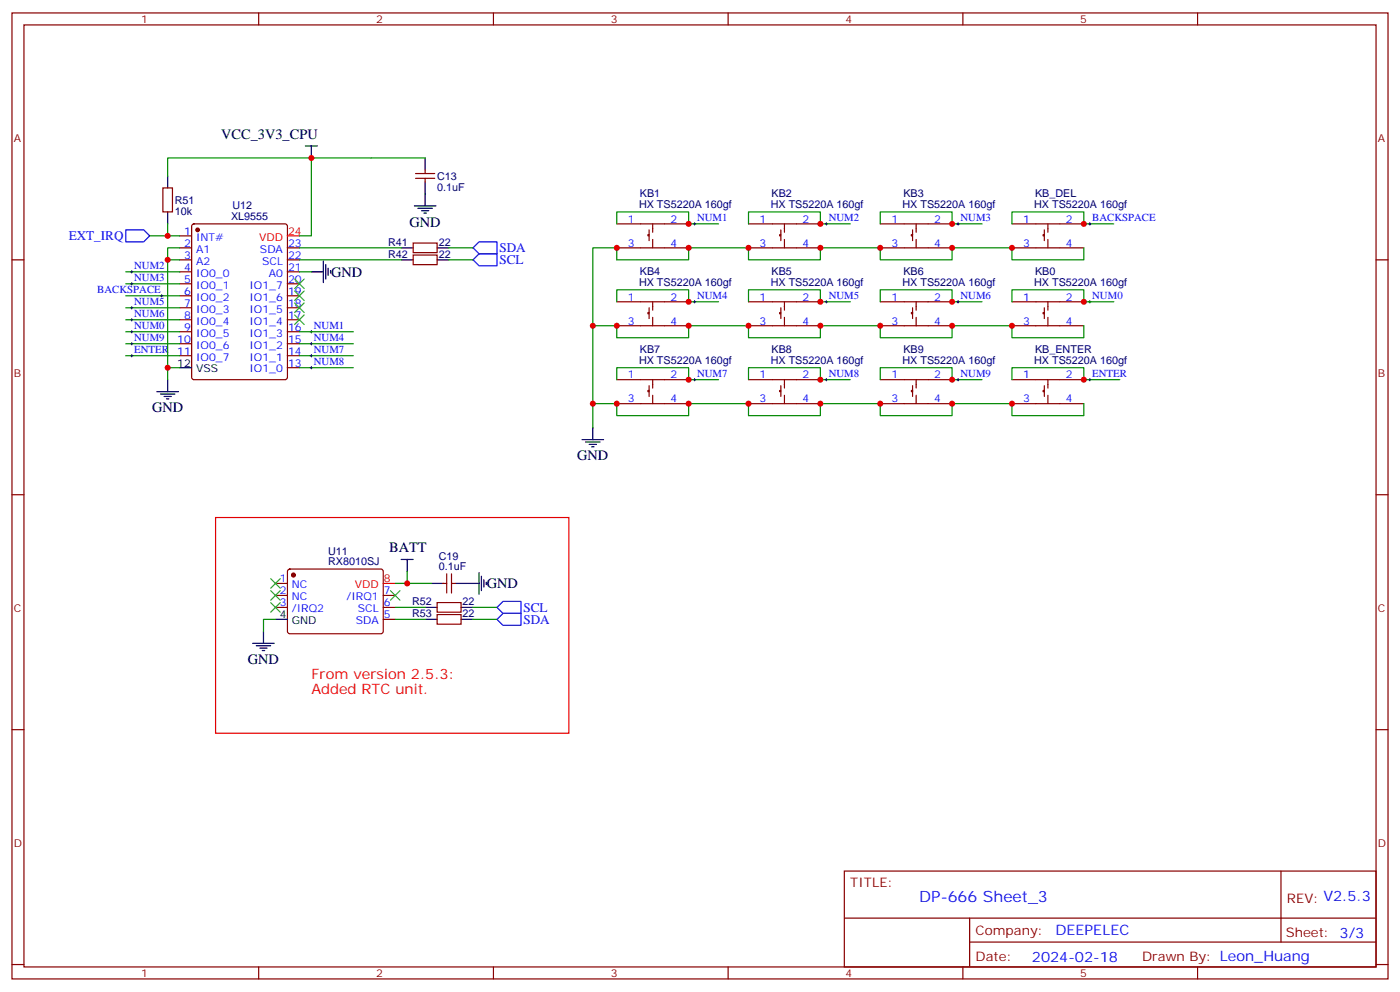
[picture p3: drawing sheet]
<svg xmlns="http://www.w3.org/2000/svg" width="412mm" height="292mm" viewBox="0 0 412 292" stroke-linecap="round" stroke-linejoin="round" font-family="sans-serif">
<g fill="none" stroke="#870000" stroke-width=".35">
<path d="M3.5 3.8h405.4v284.3h-405.4zM7.1 7.3h398.2v277.3h-398.2zM76.2 3.8v3.5M145.3 3.8v3.5M214.5 3.8v3.5M283.6 3.8v3.5M352.8 3.8v3.5M48 55.3h2.8v7.1h-2.8zM122.4 52.5h5.7M122.4 51.1h5.7M125.2 50v1.1M125.2 52.5v1.1"/>
<path d="M3.5 76.5h3.6M52.9 76.5h3.5M52.9 69.4h3.5M52.9 73h3.5M56.7 66.1l.4-.2h26.9l.6 .4 .1 44.8-.5 .6-27.1 .1-.6-.5-.1-44.7zM84.7 76.5h3.5M84.7 73h3.5M121.7 71.5h7.1v2.9h-7.1zM121.7 75.1h7.1v2.8h-7.1zM181.7 73h21.1M181.7 65.9h21.1M191.2 69.1h-.3v.3h.3"/>
<path d="M191.2 67.7v3.1M192.3 65.9v2.5M192.3 70.5v2.5M220.5 73h21.2M220.5 65.9h21.2M230 69.1h-.3v.3h.3M230 67.7v3.1M231.1 65.9v2.5M231.1 70.5v2.5M259.3 73h21.2M259.3 65.9h21.2M268.8 69.1h-.3v.3h.3"/>
<path d="M268.8 67.7v3.1M269.9 65.9v2.5M269.9 70.5v2.5M298.1 73h21.2M298.1 65.9h21.2M307.6 69.1h-.3v.3h.3M307.6 67.7v3.1M308.7 65.9v2.5M308.7 70.5v2.5M405.3 76.5h3.6M52.9 80h3.5M52.9 83.5h3.5"/>
<path d="M52.9 87.1h3.5M52.9 90.6h3.5M52.9 94.1h3.5M52.9 97.6h3.5M84.7 80h3.5M84.7 83.5h3.5M84.7 87.1h3.5M84.7 90.6h3.5M84.7 94.1h3.5M84.7 97.6h3.5M181.7 95.9h21.1M181.7 88.8h21.1"/>
<path d="M191.2 92h-.3v.4h.3M191.2 90.6v3.2M192.3 88.8v2.5M192.3 93.4v2.5M220.5 95.9h21.2M220.5 88.8h21.2M230 92h-.3v.4h.3M230 90.6v3.2M231.1 88.8v2.5M231.1 93.4v2.5M259.3 95.9h21.2M259.3 88.8h21.2"/>
<path d="M268.8 92h-.3v.4h.3M268.8 90.6v3.2M269.9 88.8v2.5M269.9 93.4v2.5M298.1 95.9h21.2M298.1 88.8h21.2M307.6 92h-.3v.4h.3M307.6 90.6v3.2M308.7 88.8v2.5M308.7 93.4v2.5M52.9 101.2h3.5M52.9 104.7h3.5"/>
<path d="M84.7 101.2h3.5M84.7 104.7h3.5M84.7 108.2h3.5M181.7 118.8h21.1M181.7 111.8h21.1M191.2 114.9h-.3v.4h.3M191.2 113.5v3.2M192.3 111.8v2.4M192.3 116.3v2.5M220.5 118.8h21.2M220.5 111.8h21.2M230 114.9h-.3v.4h.3"/>
<path d="M230 113.5v3.2M231.1 111.8v2.4M231.1 116.3v2.5M259.3 118.8h21.2M259.3 111.8h21.2M268.8 114.9h-.3v.4h.3M268.8 113.5v3.2M269.9 111.8v2.4M269.9 116.3v2.5M298.1 118.8h21.2M298.1 111.8h21.2M307.6 114.9h-.3v.4h.3"/>
<path d="M307.6 113.5v3.2M308.7 111.8v2.4M308.7 116.3v2.5M3.5 145.6h3.6M405.3 145.6h3.6M81.1 171.7h3.6M81.1 175.3h3.6M81.1 178.8h3.6M84.9 167.7l.5-.2 27.1 .1 .4 .6-.1 17.9-.6 .4h-27.1l-.4-.7v-17.6zM112.9 175.3h3.5M112.9 178.8h3.5M128.8 177.4h7v2.8h-7z"/>
<path d="M130.5 171.7h1.1M131.6 168.9v5.7M133 171.7h1.1M133 168.9v5.7M112.9 182.3h3.5M128.8 180.9h7v2.8h-7zM3.5 214.8h3.6M405.3 214.8h3.6M248.7 256.4h156.6v28.2h-156.6zM377.3 256.4v20.9M248.7 270.2h156.5M285.6 277.3h119.6"/>
<path d="M285.6 270.2v14.2M3.5 283.9h3.6M76.2 284.6v3.5M145.3 284.6v3.5M214.5 284.6v3.5M283.6 284.6v3.5M352.8 284.6v3.5M405.3 283.9h3.6"/>
</g>
<g fill="#870000" stroke="#870000" stroke-width=".35">
<circle cx="58.2" cy="67.7" r=".53"/>
<circle cx="86.4" cy="169.3" r=".53"/>
</g>
<g fill="none" stroke="#000" stroke-width=".35">
<path d="M49.4 51.8v3.5M90 43h3.5M91.7 43v3.5M125.2 46.5v3.5M125.2 53.6v7M49.4 62.4v3.5M95.2 76.8v6.4M96 77.9v4.2M96.7 79v2.1M97.4 79.7v.7M118.2 73h3.5M118.2 76.5h3.5"/>
<path d="M122.1 60.6h6.3M123.1 61.3h4.3M124.2 62h2.1M124.9 62.7h.7M128.8 73h3.5M128.8 76.5h3.5M91.7 80h3.5M46.2 115.3h6.4M47.3 116h4.2M48.3 116.7h2.1M49 117.4h.7M49.4 111.8v3.5"/>
<path d="M52.9 108.2h3.5M171.4 129.4h6.4M172.5 130.1h4.2M173.6 130.8h2.1M174.3 131.5h.7M174.6 125.9v3.5M118.2 164.7h3.5M119.9 164.7v3.5M125.2 178.8h3.6M127 171.7h3.5M134.1 171.7h7M135.8 178.8h3.5"/>
<path d="M141.1 168.6v6.3M141.8 169.6v4.2M142.5 170.7v2.1M143.2 171.4v.7M74.4 189.4h6.4M75.5 190.1h4.2M76.6 190.8h2.1M77.3 191.5h.7M77.6 185.8v3.6M81.1 182.3h3.6M125.2 182.3h3.6M135.8 182.3h3.5"/>
</g>
<path d="M84.7 69.4h3.5M63.5 152.3h104.1v63.5h-104.1zM112.9 171.7h3.5" fill="none" stroke="#f00" stroke-width=".35"/>
<g fill="none" stroke="#008700" stroke-width=".35">
<path d="M91.7 46.5h-42.3v5.3M125.2 46.5h-33.5v22.9h-3.5M44.1 69.4h8.8M49.4 76.5h3.5M49.4 65.9v3.5M52.9 73h-3.5v38.8M88.2 73h30M88.2 76.5h30M132.3 73h7M132.3 76.5h7M181.7 65.9v-3.5h21.1v3.5h8.9M220.5 65.9v-3.5h21.2v3.5h8.8"/>
<path d="M259.3 65.9v-3.5h21.2v3.5h8.8M298.1 65.9v-3.5h21.2v3.5h8.8M319.3 73v3.5h-21.2v-3.5h-17.6v3.5h-21.2v-3.5h-17.6v3.5h-21.2v-3.5h-17.7v3.5h-21.1v-3.5h-7.1v52.9M37 80h15.9M37 83.5h15.9M37 87.1h15.9M37 90.6h15.9M37 94.1h15.9M37 97.6h15.9M88.2 80h3.5M88.2 97.6h15.9M174.6 95.9h7.1v3.5h21.1v-3.5h17.7v3.5h21.2v-3.5h17.6v3.5h21.2v-3.5h17.6v3.5h21.2v-3.5"/>
<path d="M181.7 88.8v-3.5h21.1v3.5h8.9M220.5 88.8v-3.5h21.2v3.5h8.8M259.3 88.8v-3.5h21.2v3.5h8.8M298.1 88.8v-3.5h21.2v3.5h8.8M37 101.2h15.9M37 104.7h15.9M49.4 108.2h3.5M88.2 101.2h15.9M88.2 104.7h15.9M88.2 108.2h15.9M174.6 118.8h7.1v3.5h21.1v-3.5h17.7v3.5h21.2v-3.5h17.6v3.5h21.2v-3.5h17.6v3.5h21.2v-3.5M181.7 111.8v-3.6h21.1v3.6h8.9"/>
<path d="M220.5 111.8v-3.6h21.2v3.6h8.8M259.3 111.8v-3.6h21.2v3.6h8.8M298.1 111.8v-3.6h21.2v3.6h10.5M116.4 178.8h8.8M116.4 171.7h10.6M119.9 168.2v3.5M139.3 178.8h7.1M81.1 182.3h-3.5v3.5M116.4 182.3h8.8M139.3 182.3h7.1"/>
</g>
<g fill="none" stroke="#000" stroke-width=".29">
<path d="M38.8 79.7v.7M204.3 65.9h.7M204.6 65.5v.8M243.1 65.9h.7M243.4 65.5v.8M281.9 65.9h.7M282.2 65.5v.8M320.7 65.9h.7M321 65.5v.8M38.5 97.6h.7M38.5 80h.7M38.5 83.5h.7"/>
<path d="M38.5 90.6h.7M38.5 94.1h.7M38.8 83.2v.7M38.8 90.2v.7M38.8 93.8v.7M38.8 97.3v.7M47.3 87.1h.7M47.6 86.7v.7M91.4 97.6h.7M91.7 97.3v.7M204.3 88.8h.7M204.6 88.5v.7"/>
<path d="M243.1 88.8h.7M243.4 88.5v.7M281.9 88.8h.7M282.2 88.5v.7M320.7 88.8h.7M321 88.5v.7M38.5 101.2h.7M38.5 104.7h.7M38.8 100.8v.7M38.8 104.4v.7M91.4 101.2h.7M91.4 104.7h.7"/>
<path d="M91.4 108.2h.7M91.7 100.8v.7M91.7 104.4v.7M91.7 107.9v.7M204.3 111.8h.7M204.6 111.4v.7M243.1 111.8h.7M243.4 111.4v.7M281.9 111.8h.7M282.2 111.4v.7M320.7 111.8h.7M321 111.4v.7"/>
</g>
<path d="M37 67.7h5.3l1.8 1.7-1.8 1.8h-5.3zM139.3 76.5l1.8-1.8h5.3v3.5h-5.3zM139.3 73l1.8-1.8h5.3v3.5h-5.3zM146.4 178.8l1.8-1.8h5.3v3.6h-5.3zM146.4 182.3l1.8-1.7h5.3v3.5h-5.3z" fill="none" stroke="#00f" stroke-width=".35"/>
<g fill="none" stroke="#3c3" stroke-width=".35">
<path d="M86.8 92.7l2.8 2.8M86.8 89.2l2.8 2.8M86.8 85.7l2.8 2.8M86.8 82.1l2.8 2.8M89.6 92.7l-2.8 2.8M89.6 89.2l-2.8 2.8M89.6 85.7l-2.8 2.8M89.6 82.1l-2.8 2.8M79.7 170.3l2.8 2.8M79.7 173.8l2.8 2.9M79.7 177.4l2.8 2.8M82.5 170.3l-2.8 2.8"/>
<path d="M82.5 173.8l-2.8 2.9M82.5 177.4l-2.8 2.8M115 173.8l2.8 2.9M117.8 173.8l-2.8 2.9"/>
</g>
<g fill="#c00">
<circle cx="174.6" cy="95.9" r=".88"/>
<circle cx="202.8" cy="73" r=".88"/>
<circle cx="181.7" cy="73" r=".88"/>
<circle cx="241.7" cy="73" r=".88"/>
<circle cx="220.5" cy="73" r=".88"/>
<circle cx="280.5" cy="73" r=".88"/>
<circle cx="259.3" cy="73" r=".88"/>
<circle cx="298.1" cy="73" r=".88"/>
<circle cx="181.7" cy="95.9" r=".88"/>
<circle cx="202.8" cy="95.9" r=".88"/>
<circle cx="241.7" cy="95.9" r=".88"/>
<circle cx="220.5" cy="95.9" r=".88"/>
<circle cx="280.5" cy="95.9" r=".88"/>
<circle cx="259.3" cy="95.9" r=".88"/>
<circle cx="298.1" cy="95.9" r=".88"/>
<circle cx="174.6" cy="118.8" r=".88"/>
<circle cx="181.7" cy="118.8" r=".88"/>
<circle cx="202.8" cy="118.8" r=".88"/>
<circle cx="241.7" cy="118.8" r=".88"/>
<circle cx="220.5" cy="118.8" r=".88"/>
<circle cx="280.5" cy="118.8" r=".88"/>
<circle cx="259.3" cy="118.8" r=".88"/>
<circle cx="298.1" cy="118.8" r=".88"/>
<circle cx="202.8" cy="111.8" r=".88"/>
<circle cx="241.7" cy="111.8" r=".88"/>
<circle cx="280.5" cy="111.8" r=".88"/>
<circle cx="319.3" cy="111.8" r=".88"/>
<circle cx="202.8" cy="65.9" r=".88"/>
<circle cx="202.8" cy="88.8" r=".88"/>
<circle cx="241.7" cy="65.9" r=".88"/>
<circle cx="280.5" cy="65.9" r=".88"/>
<circle cx="241.7" cy="88.8" r=".88"/>
<circle cx="280.5" cy="88.8" r=".88"/>
<circle cx="319.3" cy="65.9" r=".88"/>
<circle cx="319.3" cy="88.8" r=".88"/>
<circle cx="49.4" cy="108.2" r=".88"/>
<circle cx="49.4" cy="76.5" r=".88"/>
<circle cx="49.4" cy="69.4" r=".88"/>
<circle cx="119.9" cy="171.7" r=".88"/>
<circle cx="91.7" cy="46.5" r=".88"/>
</g>
<text font-size="4.6" fill="#00f" x="270.8" y="265.4">DP-666 Sheet_3</text>
<g font-size="4.2">
<text x="65.1" y="40.9">VCC_3V3_CPU</text>
<text x="120.6" y="66.7">GND</text>
<text x="97.5" y="81.4">GND</text>
<text x="44.8" y="121.4">GND</text>
<text x="170" y="135.5">GND</text>
<text x="114.7" y="162.6">BATT</text>
<text x="143.4" y="173.2">GND</text>
<text x="73" y="195.5">GND</text>
</g>
<g font-size="4.2" fill="#f00">
<text x="91.7" y="200">From version 2.5.3:</text>
<text x="91.7" y="204.2">Added RTC unit.</text>
</g>
<g font-size="4.2" fill="#00f">
<text x="310.9" y="275.2">DEEPELEC</text>
<text x="304" y="283">2024-02-18</text>
</g>
<g font-size="3.9" fill="#00f">
<text x="20.2" y="70.7">EXT_IRQ</text>
<text x="147.1" y="77.7">SCL</text>
<text x="147.1" y="74.2">SDA</text>
<text x="154.2" y="180">SCL</text>
<text x="154.2" y="183.6">SDA</text>
</g>
<g font-size="3.9" fill="#800">
<text x="250.5" y="261">TITLE:</text>
<text x="379.1" y="265.7">REV: V2.5.3</text>
<text x="287.4" y="275.2">Company:</text>
<text x="378.7" y="275.8">Sheet: 3/3</text>
<text x="287.4" y="282.9">Date:</text>
<text x="336.4" y="282.9">Drawn By: Leon_Huang</text>
</g>
<g font-size="3.2" fill="#800">
<text x="41.6" y="6.8">1</text>
<text x="110.8" y="6.8">2</text>
<text x="179.9" y="6.8">3</text>
<text x="249.1" y="6.8">4</text>
<text x="318.2" y="6.8">5</text>
<text x="4.1" y="41.9">A</text>
<text x="405.9" y="41.9">A</text>
<text x="4.1" y="111.1">B</text>
<text x="405.9" y="111.1">B</text>
<text x="4.1" y="180.2">C</text>
<text x="405.9" y="180.2">C</text>
<text x="4.1" y="249.3">D</text>
<text x="405.9" y="249.3">D</text>
<text x="41.6" y="287.6">1</text>
<text x="110.8" y="287.6">2</text>
<text x="179.9" y="287.6">3</text>
<text x="249.1" y="287.6">4</text>
<text x="318.2" y="287.6">5</text>
</g>
<g font-size="3.2" fill="#000080">
<text x="128.8" y="52.9">C13</text>
<text x="51.5" y="60">R51</text>
<text x="128.8" y="56.1">0.1uF</text>
<text x="188.5" y="58">KB1</text>
<text x="227.3" y="58">KB2</text>
<text x="266.1" y="58">KB3</text>
<text x="304.9" y="58">KB_DEL</text>
<text x="51.5" y="63.2">10k</text>
<text x="68.1" y="64.8">XL9555</text>
<text x="68.4" y="61.7">U12</text>
<text x="188.2" y="61.2">HX TS5220A 160gf</text>
<text x="227" y="61.2">HX TS5220A 160gf</text>
<text x="265.8" y="61.2">HX TS5220A 160gf</text>
<text x="304.6" y="61.2">HX TS5220A 160gf</text>
<text x="114.3" y="72.3">R41</text>
<text x="114.3" y="75.8">R42</text>
<text x="129.2" y="72.3">22</text>
<text x="129.2" y="75.8">22</text>
<text x="188.5" y="80.9">KB4</text>
<text x="227.3" y="80.9">KB5</text>
<text x="266.1" y="80.9">KB6</text>
<text x="304.9" y="80.9">KB0</text>
<text x="188.2" y="84.1">HX TS5220A 160gf</text>
<text x="227" y="84.1">HX TS5220A 160gf</text>
<text x="265.8" y="84.1">HX TS5220A 160gf</text>
<text x="304.6" y="84.1">HX TS5220A 160gf</text>
<text x="188.2" y="107.1">HX TS5220A 160gf</text>
<text x="188.5" y="103.8">KB7</text>
<text x="227" y="107.1">HX TS5220A 160gf</text>
<text x="227.3" y="103.8">KB8</text>
<text x="265.8" y="107.1">HX TS5220A 160gf</text>
<text x="266.1" y="103.8">KB9</text>
<text x="304.6" y="107.1">HX TS5220A 160gf</text>
<text x="304.9" y="103.8">KB_ENTER</text>
<text x="96.7" y="166.4">RX8010SJ</text>
<text x="96.7" y="163.3">U11</text>
<text x="129.3" y="167.9">0.1uF</text>
<text x="129.3" y="164.7">C19</text>
<text x="121.4" y="178.1">R52</text>
<text x="136.3" y="178.1">22</text>
<text x="121.4" y="181.7">R53</text>
<text x="136.3" y="181.7">22</text>
</g>
<g font-size="3.2" fill="#00f">
<text x="185" y="65.5">1</text>
<text x="197.6" y="65.5">2</text>
<text x="205.3" y="65">NUM1</text>
<text x="223.8" y="65.5">1</text>
<text x="236.4" y="65.5">2</text>
<text x="244.1" y="65">NUM2</text>
<text x="262.6" y="65.5">1</text>
<text x="275.2" y="65.5">2</text>
<text x="282.9" y="65">NUM3</text>
<text x="301.4" y="65.5">1</text>
<text x="314" y="65.5">2</text>
<text x="321.7" y="65">BACKSPACE</text>
<text x="54.3" y="69.1">1</text>
<text x="57.7" y="70.8">INT#</text>
<text x="54.3" y="72.6">2</text>
<text x="54.3" y="76.1">3</text>
<text x="57.7" y="74.4">A1</text>
<text x="57.7" y="77.9">A2</text>
<text x="76.6" y="74.4">SDA</text>
<text x="77.2" y="77.9">SCL</text>
<text x="84.8" y="76.1">22</text>
<text x="84.8" y="72.6">23</text>
<text x="185" y="72.6">3</text>
<text x="197.6" y="72.6">4</text>
<text x="223.8" y="72.6">3</text>
<text x="236.4" y="72.6">4</text>
<text x="262.6" y="72.6">3</text>
<text x="275.2" y="72.6">4</text>
<text x="301.4" y="72.6">3</text>
<text x="314" y="72.6">4</text>
<text x="39.5" y="79.1">NUM2</text>
<text x="39.5" y="82.7">NUM3</text>
<text x="54.3" y="79.7">4</text>
<text x="54.3" y="83.2">5</text>
<text x="57.7" y="81.4">IO0_0</text>
<text x="79.2" y="81.4">A0</text>
<text x="84.8" y="83.2">20</text>
<text x="84.8" y="79.7">21</text>
<text x="28.7" y="86.2">BACKSPACE</text>
<text x="39.5" y="89.7">NUM5</text>
<text x="54.3" y="86.7">6</text>
<text x="57.7" y="84.9">IO0_1</text>
<text x="57.7" y="88.5">IO0_2</text>
<text x="73.5" y="88.5">IO1_6</text>
<text x="73.5" y="84.9">IO1_7</text>
<text x="84.8" y="86.7">19</text>
<text x="185" y="88.5">1</text>
<text x="197.6" y="88.5">2</text>
<text x="205.3" y="87.9">NUM4</text>
<text x="223.8" y="88.5">1</text>
<text x="236.4" y="88.5">2</text>
<text x="244.1" y="87.9">NUM5</text>
<text x="262.6" y="88.5">1</text>
<text x="275.2" y="88.5">2</text>
<text x="282.9" y="87.9">NUM6</text>
<text x="301.4" y="88.5">1</text>
<text x="314" y="88.5">2</text>
<text x="321.7" y="87.9">NUM0</text>
<text x="39.5" y="93.2">NUM6</text>
<text x="54.3" y="90.2">7</text>
<text x="54.3" y="93.8">8</text>
<text x="57.7" y="92">IO0_3</text>
<text x="57.7" y="95.5">IO0_4</text>
<text x="73.5" y="95.5">IO1_4</text>
<text x="73.5" y="92">IO1_5</text>
<text x="84.8" y="93.8">17</text>
<text x="84.8" y="90.2">18</text>
<text x="185" y="95.5">3</text>
<text x="197.6" y="95.5">4</text>
<text x="223.8" y="95.5">3</text>
<text x="236.4" y="95.5">4</text>
<text x="262.6" y="95.5">3</text>
<text x="275.2" y="95.5">4</text>
<text x="301.4" y="95.5">3</text>
<text x="314" y="95.5">4</text>
<text x="39.5" y="96.8">NUM0</text>
<text x="39.5" y="100.3">NUM9</text>
<text x="52.2" y="100.8">10</text>
<text x="54.3" y="97.3">9</text>
<text x="57.7" y="99.1">IO0_5</text>
<text x="73.5" y="99.1">IO1_3</text>
<text x="84.8" y="100.8">15</text>
<text x="84.8" y="97.3">16</text>
<text x="92.4" y="96.8">NUM1</text>
<text x="92.4" y="100.3">NUM4</text>
<text x="39.5" y="103.8">ENTER</text>
<text x="52.2" y="104.4">11</text>
<text x="57.7" y="102.6">IO0_6</text>
<text x="57.7" y="106.1">IO0_7</text>
<text x="73.5" y="106.1">IO1_1</text>
<text x="73.5" y="102.6">IO1_2</text>
<text x="84.8" y="107.9">13</text>
<text x="84.8" y="104.4">14</text>
<text x="92.4" y="103.8">NUM7</text>
<text x="92.4" y="107.4">NUM8</text>
<text x="73.5" y="109.6">IO1_0</text>
<text x="185" y="111.4">1</text>
<text x="197.6" y="111.4">2</text>
<text x="205.3" y="110.9">NUM7</text>
<text x="223.8" y="111.4">1</text>
<text x="236.4" y="111.4">2</text>
<text x="244.1" y="110.9">NUM8</text>
<text x="262.6" y="111.4">1</text>
<text x="275.2" y="111.4">2</text>
<text x="282.9" y="110.9">NUM9</text>
<text x="301.4" y="111.4">1</text>
<text x="314" y="111.4">2</text>
<text x="321.7" y="110.9">ENTER</text>
<text x="185" y="118.5">3</text>
<text x="197.6" y="118.5">4</text>
<text x="223.8" y="118.5">3</text>
<text x="236.4" y="118.5">4</text>
<text x="262.6" y="118.5">3</text>
<text x="275.2" y="118.5">4</text>
<text x="301.4" y="118.5">3</text>
<text x="314" y="118.5">4</text>
<text x="82.5" y="171.4">1</text>
<text x="86" y="173.1">NC</text>
<text x="82.5" y="174.9">2</text>
<text x="82.5" y="178.4">3</text>
<text x="86" y="176.7">NC</text>
<text x="102.1" y="176.7">/IRQ1</text>
<text x="113.1" y="178.4">6</text>
<text x="113.1" y="174.9">7</text>
<text x="86" y="180.2">/IRQ2</text>
<text x="104.8" y="183.7">SDA</text>
<text x="105.4" y="180.2">SCL</text>
<text x="113.1" y="182">5</text>
</g>
<g font-size="3.2" fill="#f00">
<text x="76.3" y="70.8">VDD</text>
<text x="84.8" y="69.1">24</text>
<text x="104.5" y="173.1">VDD</text>
<text x="113.1" y="171.4">8</text>
</g>
<g font-size="3.2">
<text x="52.2" y="107.9">12</text>
<text x="57.7" y="109.6">VSS</text>
<text x="82.5" y="182">4</text>
<text x="86" y="183.7">GND</text>
</g>
</svg>
